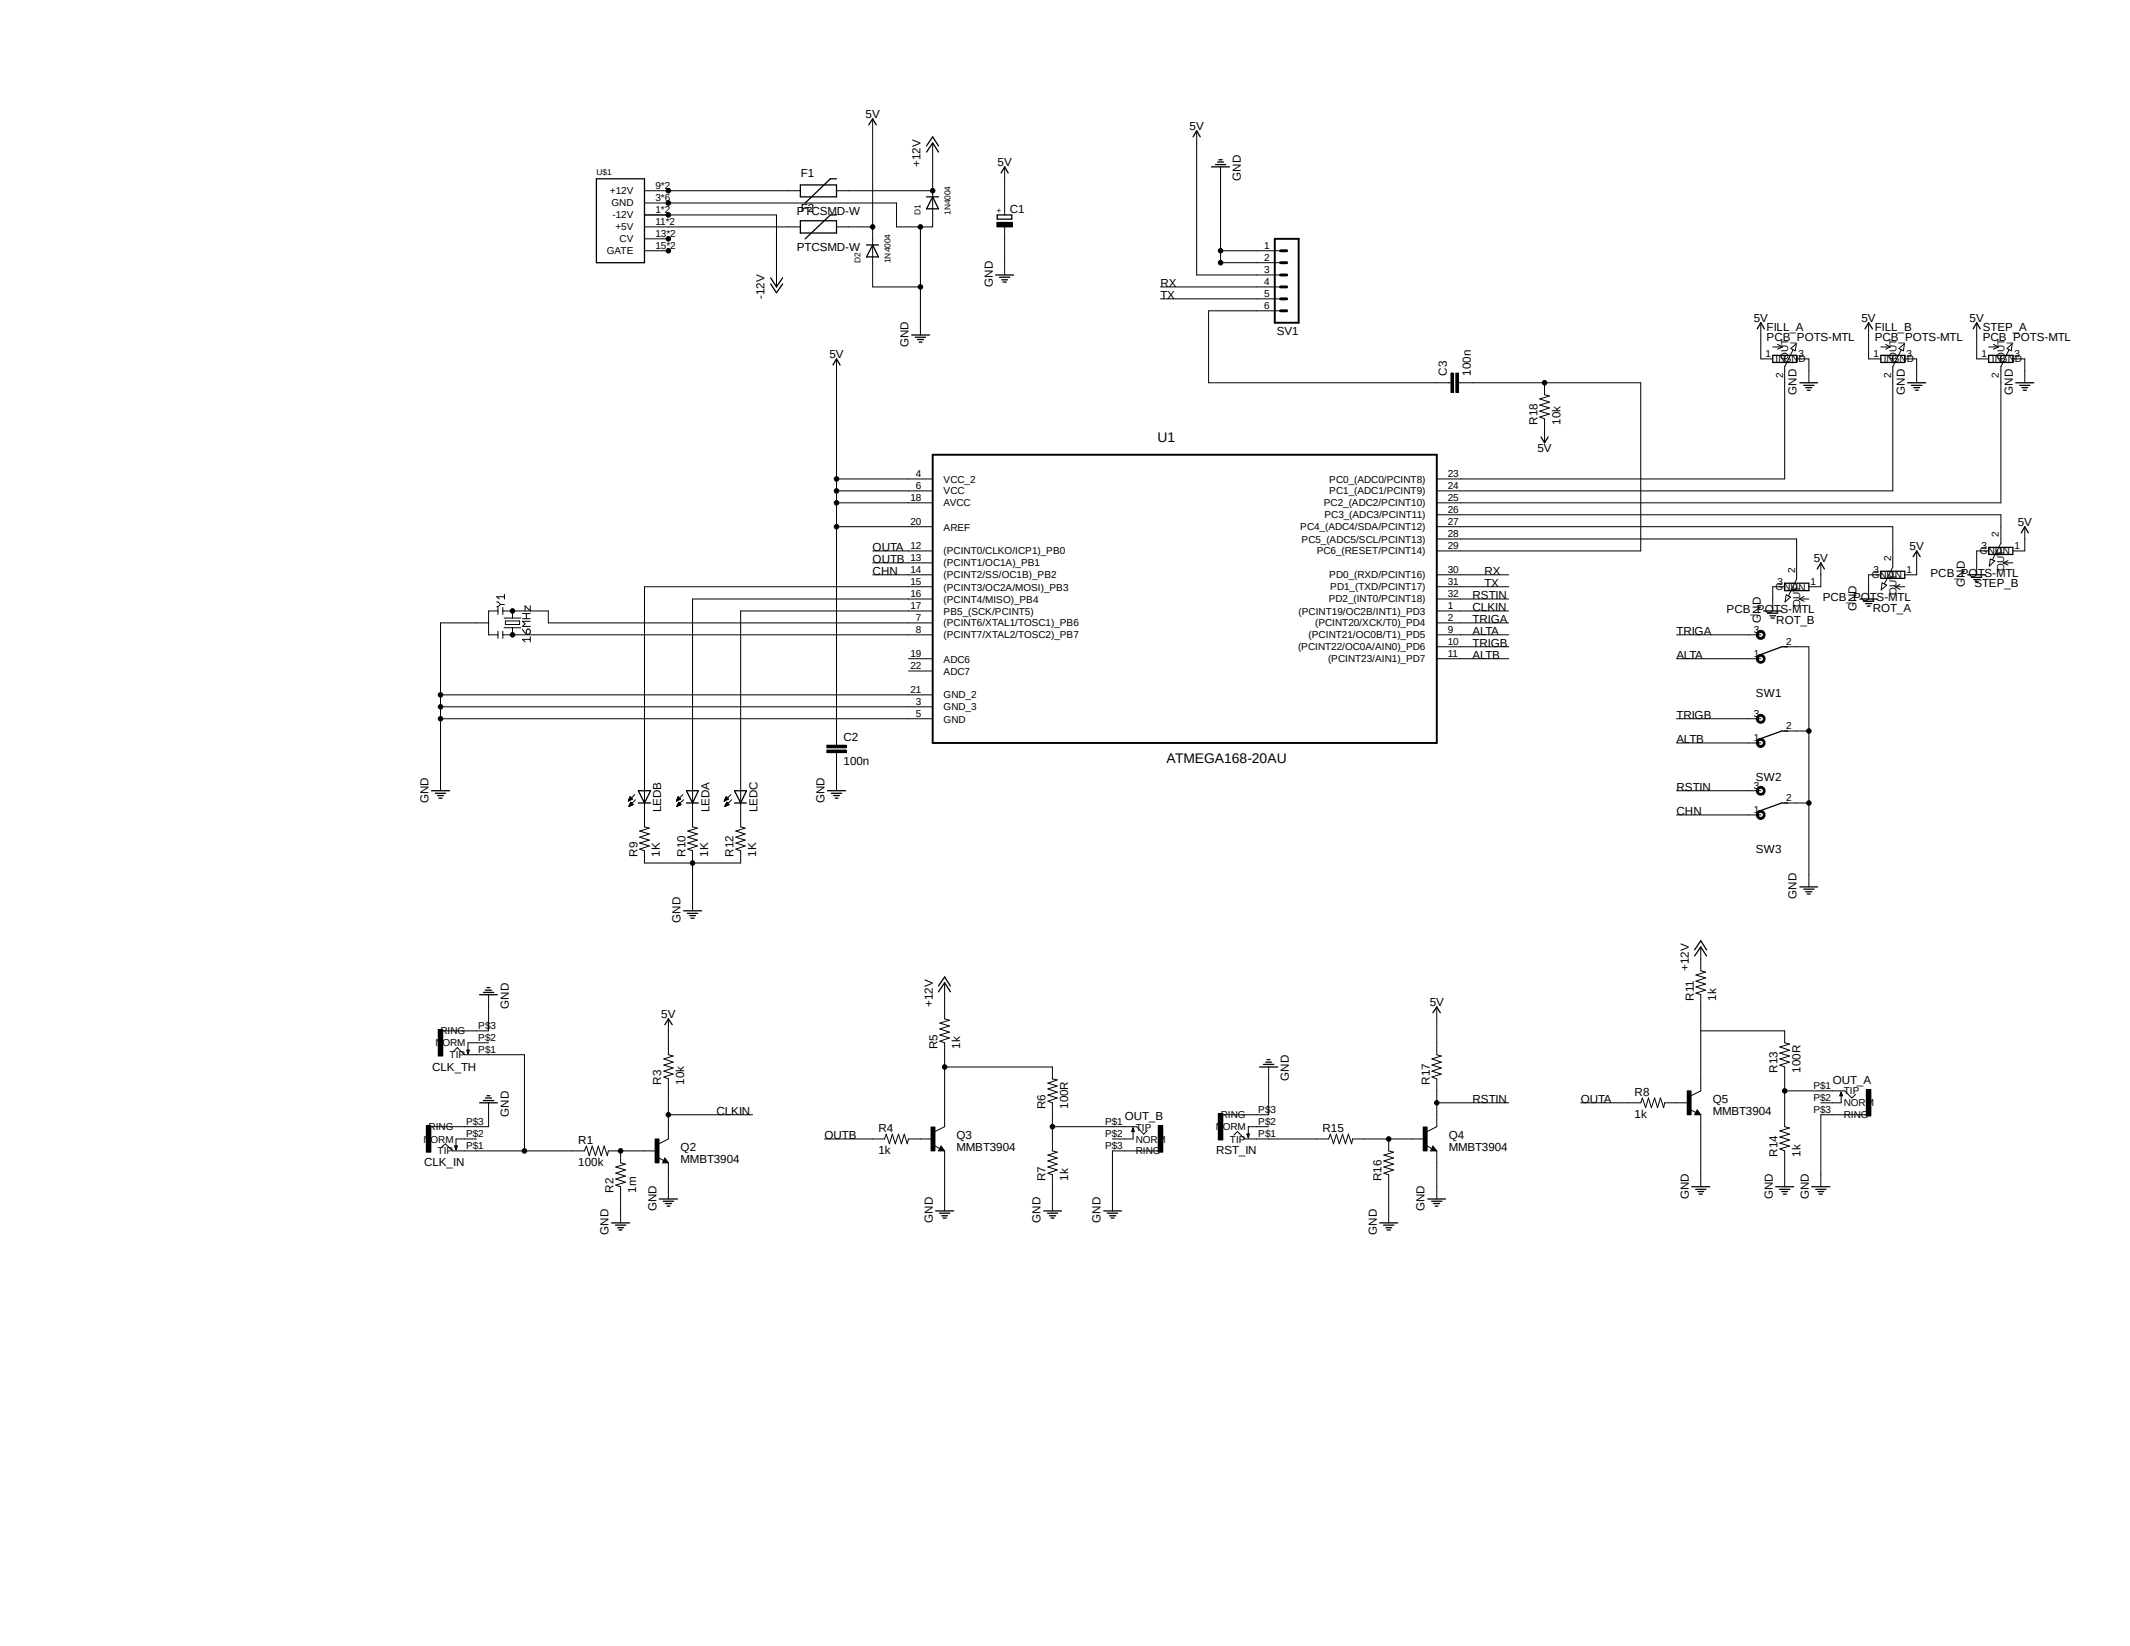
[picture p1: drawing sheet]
<svg xmlns="http://www.w3.org/2000/svg" width="279mm" height="216mm" viewBox="0 0 279 216" stroke-linecap="round" stroke-linejoin="round" font-family="sans-serif">
<path d="M6.8 13.8l265.8 188.2M272.6 13.8l-265.8 188.2" fill="none" stroke="#fff" stroke-width=".13"/>
<g fill="none" stroke="#000" stroke-width=".13">
<path d="M114.5 15.6v22h6.2M122.3 18.8v11h-4.7v-3.2h-33.1M157 17.1v19h11M84.5 25h20.5M84.5 28.2h17.4v9.4M84.5 29.8h20.5M84.5 31.3h3.2M84.5 32.9h3.2M109.7 25h12.6M109.7 29.8h4.8M120.7 29.8v14.1M130.8 29.2h2v.6h-2z"/>
<path d="M131.8 21.9v6.3M131.8 29.8v6.3M152.2 37.6h15.8M152.2 39.2h15.8M160.1 32.9h7.9M160.1 21.9v12.6h7.9M109.7 47.1v50.6M168 40.8h-9.5v9.4h31.8M190.3 48.9h.4v2.6h-.4zM191 48.9h.3v2.6h-.3zM191.3 50.2h23.9v22.1h-26.7M202.6 50.2v1.6l.6 .1-1.2 .4 1.2 .4-1.2 .4 1.2 .4-1.2 .4 1.2 .4-1.2 .4 .6 .2v3.2"/>
<path d="M231 42.3v4.8h1.5M232.5 45.5h1.3M233.2 45.2l.6 .3M233.8 45.5l-.6 .3M234.9 45.7l.7-.6-.1 .9zM235.2 45.9l-1.1 2.2v14.7h-45.6M235.7 47.1h1.6v3.1M245.1 42.3v4.8h1.6M246.7 45.5h1.2M247.4 45.2l.5 .3M247.9 45.5l-.5 .3M249.1 45.7l.7-.6-.1 .9z"/>
<path d="M249.4 45.9l-1.1 2.2v16.3h-59.8M249.9 47.1h1.5v3.1M259.3 42.3v4.8h1.6M260.9 45.5h1.2M261.5 45.2l.6 .3M262.1 45.5l-.6 .3M263.3 45.7l.6-.6-.1 .9zM263.5 45.9l-1 2.2v17.9h-74M264 47.1h1.6v3.1M65.2 79h.1l.4 .3M65.3 79.7v.9M65.7 79.3l-.4 .3h-.1"/>
<path d="M65.7 79.3h.5M66 79.7v.9M66.2 78.3h-1l.3 .3M66.2 77.9v.7M69.6 79.5v.6l-.7-.6v.6M109.7 62.8h12.6M109.7 64.4h12.6M109.7 66h12.6M109.7 69.1h12.6M114.5 72.3h7.8M114.5 73.8h7.8M114.5 75.4h7.8"/>
<path d="M122.3 77h-37.8v31.5l.7 .1-1.3 .4 1.3 .4-1.3 .4 1.3 .4-1.3 .4 1.3 .4-1.3 .4 .6 .2v1.6h12.7v-1.6l-.7-.2 1.2-.4-1.2-.4 1.2-.4-1.2-.4 1.2-.4-1.2-.4 1.2-.4-.5-.1v-28.4h25.1M122.3 78.6h-31.5v29.9l.7 .1-1.3 .4 1.3 .4-1.3 .4 1.3 .4-1.3 .4 1.3 .4-1.3 .4 .6 .2v7.9M188.5 69.1h59.8v5.3l-1.1 2.2M188.5 75.4h9.4M188.5 77h9.4M188.5 78.6h9.4M188.5 67.5h74v3.7l-1.1 2.2M188.5 70.7h47.2v5.2l-1.1 2.2M234.1 77h-1.6v3.1M234.3 78l.6 .3-.8 .7zM236 78.6h1.3M236 78.6l.6 .3"/>
<path d="M236.6 78.2l-.6 .4M238.8 73.8v3.2h-1.5M246.7 75.4h-1.6v3.2M246.9 76.5l.6 .3-.7 .6zM248.6 77h1.3M248.6 77l.6 .3M249.2 76.7l-.6 .3M251.4 72.3v3.1h-1.5M260.9 72.3h-1.6v3.1M261.1 73.3l.6 .3-.8 .7zM262.8 73.8h1.2M262.8 73.8l.6 .3"/>
<path d="M263.4 73.5l-.6 .3M265.6 69.1v3.2h-1.6M57.8 91.1h64.5M57.8 92.7h64.5M57.8 94.3h64.5M64.1 81.7h-6.3v22M65.3 80.1h-1.2v3.2h1.2M65.3 82.8v.9M66 80.1h5.9v1.6h50.4M66 83.3h56.3M66 82.8v.9M66.1 82.3h2.2"/>
<path d="M66.1 81.1h2.2M66.3 81.4h1.9v.5h-1.9zM67.2 80.1v1M67.2 82.3v1M68.5 82.5l.2 .3 .3 .4M68.5 81.2h1.1M68.5 80.5h1.1M69 82.7l.2-.2h.2l.2 .2v.3l-.2 .2h-.4zM69 80.5v.7M69.6 83.9h-1.1l.4 .3M69.6 83.5v.7M69.6 81.5h-1.1l.4 .3-.4 .4h1.1"/>
<path d="M108.5 98.4h2.5v.3h-2.5zM108.5 97.7h2.5v.4h-2.5zM109.7 98.7v5M119.2 86.4h3.1M119.2 88h3.1M188.5 80.1h9.4M188.5 81.7h9.4M188.5 83.3h9.4M188.5 86.4h9.4M188.5 84.8h9.4M219.9 83.3h11.1M219.9 86.4h11.1"/>
<path d="M219.9 94.3h11.1M219.9 97.5h11.1M230.5 86.1a.58 .58 0 0 1 .9-.1 .58 .58 0 0 1-.2 1 .58 .58 0 0 1-.8-.6h.2l.2-.3a.36 .36 0 0 1 .4 .1 .36 .36 0 0 1 .1 .3l-.3 .3-.2-.1-.2-.3h-.2zM230.5 82.9a.59 .59 0 0 1 .8-.1 .59 .59 0 0 1 0 .9 .59 .59 0 0 1-.8-.1l-.1-.3h.2l.2-.3 .2-.1 .3 .3a.39 .39 0 0 1-.5 .4l-.2-.3h-.2zM230.5 97.1a.6 .6 0 0 1 .8-.2 .6 .6 0 0 1 .2 .8 .6 .6 0 0 1-.8 .3l-.2-.3-.1-.2h.2l.1-.3a.35 .35 0 0 1 .5 .1 .35 .35 0 0 1-.2 .5l-.2-.1-.2-.2h-.2zM230.5 94l.2-.3a.6 .6 0 0 1 .8 .3 .6 .6 0 0 1-.2 .8 .6 .6 0 0 1-.8-.2l-.1-.3h.2l.2-.3a.36 .36 0 0 1 .4 0 .36 .36 0 0 1 .1 .4 .35 .35 0 0 1-.4 .2 .35 .35 0 0 1-.3-.3h-.2zM234.1 84.8h3.2v31.5M234.1 95.9h3.2M82.4 105.1h.1M82.4 105h.1M82.5 104.9h.2M82.5 104.9h.3"/>
<path d="M82.5 104.9h.4M82.5 104.8h.4M82.5 105.7h.1M82.5 104.7h.3M82.5 105.7h.3M82.5 105.6h.3M82.6 104.7h.2M82.6 104.6h.2M82.6 105.6h.4M82.6 105.5h.4M82.6 104.5l-.2 .6M82.6 104.5l.4 .3-.6 .3"/>
<path d="M82.6 104.6h.1M82.6 104.5h.1M82.6 105.5h.3M82.7 105.4h.2M82.7 105.3h.1M82.7 105.2l-.2 .6M82.7 105.2l.4 .3-.6 .3M82.7 105.2h.1M83.3 104.2l-.9 .9M83.4 104.9l-.9 .9M88.7 105.1h.1M88.7 105h.2"/>
<path d="M88.8 104.9h.2M88.8 104.9h.3M88.8 104.9h.4M88.8 104.8h.4M88.8 105.7h.1M88.9 104.8h.3M88.9 104.7h.3M88.9 105.7h.1M88.9 105.6h.3M88.9 105.6h.4M88.9 104.7h.2M88.9 104.6h.2"/>
<path d="M88.9 105.5h.4M88.9 104.6h.1M88.9 104.5h.1M88.9 105.5h.3M88.9 105.4h.3M88.9 104.5l-.2 .6M88.9 104.5l.4 .3-.6 .3M89 105.3h.2M89 105.3h.1M89 105.2h.1M89 105.2l-.2 .6M89 105.2l.3 .3"/>
<path d="M89.3 105.5l-.5 .3M89.6 104.2l-.9 .9M89.7 104.9l-.9 .9M95 105.1h.1M95 105h.2M95 104.9h.2M95.1 104.9h.3M95.1 104.9h.4M95.1 105.7h.1M95.1 104.8h.4M95.1 105.7h.2M95.2 104.7h.3"/>
<path d="M95.2 104.7h.2M95.2 105.6h.3M95.2 104.6h.2M95.2 104.6h.1M95.2 105.5h.4M95.2 104.5h.1M95.2 105.5h.3M95.2 105.4h.3M95.2 104.5l-.2 .6M95.2 104.5l.3 .3M95.3 105.3h.1M95.3 105.2h.1"/>
<path d="M95.3 105.2l-.2 .6M95.3 105.2l.3 .3M95.5 104.8l-.5 .3M95.6 105.5l-.5 .3M95.9 104.2l-.9 .9M96 104.9l-.9 .9M219.9 103.7h11.1M219.9 106.9h11.1M230.5 106.6a.6 .6 0 0 1 .8-.2 .6 .6 0 0 1 .2 .8 .6 .6 0 0 1-.8 .2l-.2-.2-.1-.3h.2l.1-.2a.35 .35 0 0 1 .5 0 .35 .35 0 0 1-.2 .5h-.2l-.2-.3h-.2zM230.5 103.4a.58 .58 0 0 1 .9 0 .58 .58 0 0 1-.2 .9 .58 .58 0 0 1-.8-.6h.2l.2-.3a.36 .36 0 0 1 .4 .1 .36 .36 0 0 1 .1 .3l-.3 .3h-.2l-.2-.4h-.2zM234.1 105.3h3.2M57.5 135h.6v3.5h-.6z"/>
<path d="M59.5 137.9l.5-.5 .9 .9h7.9v12.7M64.1 136.8h-2.7v1.4M64.1 130.5v4.7h-6M87.7 133.6v4.7l.6 .2-1.2 .4 1.2 .4-1.2 .4 1.2 .4-1.2 .4 1.2 .4-1.2 .4 .6 .2v7.9l-1.3 .6M123.9 128.9v4.7l.6 .2-1.2 .4 1.2 .4-1.2 .4 1.2 .4-1.2 .4 1.2 .3-1.2 .5 .6 .2v11l-1.3 .6M123.9 140h14.1v1.5l.7 .1-1.2 .5 1.2 .4-1.2 .3 1.2 .5-1.2 .3 1.2 .4-1.2 .4 .5 .3v6.3l.7 .1-1.2 .4 1.2 .4-1.2 .4 1.2 .4-1.2 .4 1.2 .4-1.2 .4 .5 .2v4.7M166.4 140v6.2h-6M188.5 132.1v6.2l.6 .2-1.3 .4 1.3 .4-1.3 .4 1.3 .4-1.3 .4 1.3 .4-1.3 .4 .7 .2v6.3l-1.3 .6M223.1 135.2h11v1.6l.6 .1-1.2 .4 1.2 .5-1.2 .3 1.2 .4-1.2 .4 1.2 .4-1.2 .4 .6 .3v7.8l.6 .2-1.2 .3 1.2 .5-1.2 .3 1.2 .4-1.2 .4 1.2 .4-1.2 .4 .6 .3v4.7M223.1 124.2v3.1l.6 .2-1.2 .4 1.2 .4-1.2 .4 1.2 .4-1.2 .4 1.2 .4-1.2 .4 .6 .2v12.6l-1.3 .6M55.9 147.7h.6v3.4h-.6zM57.9 150.5l.5-.5 1 1h17.3l.2-.7 .4 1.3 .4-1.3 .4 1.3 .4-1.3 .4 1.3 .3-1.3 .5 1.3 .1-.6h6.3"/>
<path d="M62.5 149.4h-2.7v1.4M64.1 144.7v3.1h-7.6M81.4 151v1.5l.6 .2-1.2 .4 1.2 .4-1.2 .4 1.2 .4-1.2 .3 1.2 .5-1.2 .3 .6 .3v4.7M85.9 149.4h.5v3.1h-.5zM86.3 151.8l.8 .4M87.2 151.9l.5 .6h-.8zM87.7 146.2h11M87.7 152.5v4.8M108.2 149.4h7.8l.2-.6 .5 1.2 .4-1.2 .3 1.2 .5-1.2 .3 1.2 .4-1.2 .4 1.2 .2-.6h3.1M122.1 147.8h.5v3.2h-.5zM122.5 150.2l.8 .5M123.4 150.3l.5 .7h-.8z"/>
<path d="M123.9 151v7.8M138 147.8h11.1l.9 1 .5-.5M148.6 148v1.4h-2.7M151.9 147.7h.6v3.4h-.6zM151.9 151h-6v7.8M159.8 146h.6v3.5h-.6zM161.8 148.9l.5-.5 1 1h11l.2-.6 .4 1.2 .4-1.2 .4 1.2 .4-1.2 .4 1.2 .4-1.2 .4 1.2 .1-.6h9.5M166.4 147.8h-2.7v1.4M182.2 149.4v1.6l.6 .1-1.3 .4 1.3 .4-1.3 .4 1.3 .4-1.3 .4 1.3 .4-1.3 .4 .7 .2v6.3M186.7 147.8h.5v3.2h-.5zM187.1 150.2l.7 .5M188 150.3l.5 .7h-.8z"/>
<path d="M188.5 144.7h9.4M188.5 151v6.3M207.3 144.7h7.9l.2-.7 .5 1.3 .3-1.3 .4 1.3 .4-1.3 .4 1.3 .4-1.3 .4 1.3 .2-.6h3.1M221.3 143.1h.5v3.1h-.5zM221.7 145.5l.8 .4M222.6 145.6l.5 .6h-.8zM223.1 146.2v9.5M234.1 143.1h7.9l.9 .9 .5-.4M241.5 143.3v1.4h-2.7M244.8 142.9h.6v3.5h-.6zM244.8 146.2h-6v9.5"/>
<circle cx="87.7" cy="28.2" r=".3"/>
<circle cx="87.7" cy="26.6" r=".3"/>
<circle cx="87.7" cy="32.9" r=".3"/>
<circle cx="87.7" cy="25" r=".3"/>
<circle cx="87.7" cy="31.3" r=".3"/>
<circle cx="114.5" cy="29.8" r=".3"/>
<circle cx="120.7" cy="29.8" r=".3"/>
<circle cx="120.7" cy="37.6" r=".3"/>
<circle cx="122.3" cy="25" r=".3"/>
<circle cx="160.1" cy="32.9" r=".3"/>
<circle cx="160.1" cy="34.5" r=".3"/>
<circle cx="202.6" cy="50.2" r=".3"/>
<circle cx="109.7" cy="69.1" r=".3"/>
<circle cx="109.7" cy="64.4" r=".3"/>
<circle cx="109.7" cy="62.8" r=".3"/>
<circle cx="109.7" cy="66" r=".3"/>
<circle cx="57.8" cy="94.3" r=".3"/>
<circle cx="57.8" cy="92.7" r=".3"/>
<circle cx="57.8" cy="91.1" r=".3"/>
<circle cx="67.2" cy="80.1" r=".3"/>
<circle cx="67.2" cy="83.3" r=".3"/>
<circle cx="237.3" cy="95.9" r=".3"/>
<circle cx="90.8" cy="113.2" r=".3"/>
<circle cx="237.3" cy="105.3" r=".3"/>
<circle cx="123.9" cy="140" r=".3"/>
<circle cx="68.8" cy="151" r=".3"/>
<circle cx="81.4" cy="151" r=".3"/>
<circle cx="87.7" cy="146.2" r=".3"/>
<circle cx="138" cy="147.8" r=".3"/>
<circle cx="182.2" cy="149.4" r=".3"/>
<circle cx="188.5" cy="144.7" r=".3"/>
<circle cx="234.1" cy="143.1" r=".3"/>
</g>
<path d="M167.2 31.3h3.1v11h-3.1zM122.3 59.6h66.2v37.9h-66.2z" fill="none" stroke="#000" stroke-width=".25"/>
<g fill="none" stroke="#000" stroke-width=".17">
<path d="M114 16.4l.5-.8 .4 .8M121.5 19.9l.8-1.1 .8 1.1M121.5 19.1l.8-1.2 .8 1.2M156.5 17.9l.5-.8 .4 .8M78.2 23.5h6.3v11h-6.3zM101.1 36.4l.8 1.2 .8-1.2M101.1 37.3l.8 1.1 .8-1.1M105 24.3h4.7v1.5h-4.7zM105 29h4.7v1.6h-4.7zM109.7 23.5h-.8l-3.3 3.1M109.7 28.2h-.8l-3.3 3.1M113.7 32.1h1.5"/>
<path d="M114.5 32.1l.7 1.6h-1.5zM121.5 25.8h1.6M122.3 25.8l.8 1.6h-1.6zM130.6 36.1h2.4M130.8 28.2h1.9v.5h-1.9zM131.1 36.4h1.4M131.3 22.7l.5-.8 .4 .8M131.4 36.7h.8M131.6 37h.4M158.9 21.9h2.4M159.4 21.6h1.4M159.7 21.3h.8"/>
<path d="M159.9 21h.4M109.3 47.9l.4-.8 .5 .8M119.6 43.9h2.3M120.1 44.2h1.3M120.4 44.5h.8M120.6 44.9h.3M202.1 57.3l.5 .8 .5-.8M230.5 43.1l.5-.8 .4 .8M232.5 46.6h3.2v.9h-3.2zM236.1 50.2h2.3M236.6 50.5h1.4M236.9 50.8h.8"/>
<path d="M237.1 51.2h.3M244.6 43.1l.5-.8 .5 .8M246.7 46.6h3.2v.9h-3.2zM250.2 50.2h2.4M250.7 50.5h1.4M251 50.8h.8M251.2 51.2h.4M258.8 43.1l.5-.8 .5 .8M260.9 46.6h3.1v.9h-3.1zM264.4 50.2h2.4M264.9 50.5h1.4M265.2 50.8h.8"/>
<path d="M265.4 51.2h.4M234.1 76.5h3.2v1h-3.2zM238.4 74.6l.4-.8 .5 .8M244 78.6h2.3M244.4 78.9h1.4M244.7 79.2h.8M244.9 79.5h.4M246.7 74.9h3.2v1h-3.2zM251 73l.4-.7 .5 .7M258.1 75.4h2.4M258.6 75.7h1.4M258.9 76h.8"/>
<path d="M259.1 76.3h.4M260.9 71.8h3.1v.9h-3.1zM265.1 69.9l.5-.8 .5 .8M231.4 80.1h2.3M231.9 80.4h1.3M232.2 80.8h.7M232.3 81.1h.4M234.5 84.8h-.8l-3.2 1.2M234.5 95.9h-.8l-3.2 1.1M56.6 103.7h2.4M57.1 104.1h1.4M57.4 104.4h.8"/>
<path d="M57.6 104.7h.4M83.7 103.7h1.6l-.8 1.6zM83.7 105.3h1.6M89.7 119.5h2.3M90 105.3h1.6M90 103.7h1.6l-.8 1.6zM90.2 119.8h1.3M96.4 105.3h1.5M96.4 103.7h1.5l-.7 1.6zM108.5 103.7h2.4M109.1 104.1h1.3M109.3 104.4h.8"/>
<path d="M109.6 104.7h.3M234.5 105.3h-.8l-3.2 1.2M236.1 116.3h2.3M236.6 116.6h1.4M236.9 117h.8M237.1 117.3h.3M61.3 137.8h.3l-.2 .4zM62.9 130.5h2.3M63.4 130.2h1.4M63.7 129.9h.8M63.9 129.5h.4M87.2 134.4l.5-.8 .5 .8"/>
<path d="M90.5 120.1h.7M90.6 120.4h.5M123.1 130.1l.8-1.2 .8 1.2M123.1 129.3l.8-1.2 .8 1.2M165.2 140h2.4M165.7 139.6h1.4M166 139.3h.8M166.2 139h.4M188 132.8l.5-.7 .4 .7M222.3 125.4l.8-1.2 .8 1.2M222.3 124.6l.8-1.2 .8 1.2M59.6 150.3h.4l-.2 .5z"/>
<path d="M62.9 144.7h2.3M63.4 144.4h1.4M63.7 144h.8M63.9 143.7h.4M86.5 157.3h2.4M87 157.6h1.3M87.2 152.2l.1 .2h-.2l.1-.3 .3 .3h-.4M87.3 157.9h.8M87.5 158.2h.4M122.7 158.8h2.4M123.2 159.1h1.4M123.4 150.6l.1 .2h-.2l.1-.3 .3 .4h-.4"/>
<path d="M123.5 159.5h.8M123.7 159.8h.4M136.9 158.8h2.3M137.4 159.1h1.3M137.7 159.5h.8M137.9 159.8h.4M144.8 158.8h2.3M145.2 159.1h1.4M145.5 159.5h.8M145.8 159.8h.3M148.6 148l.2 .4h-.3zM163.6 148.8h.3l-.2 .4z"/>
<path d="M187.3 157.3h2.3M187.8 157.6h1.3M188 150.6v.2h-.2l.2-.3 .3 .4h-.5M188 157.9h.8M188.3 158.2h.3M221.9 155.7h2.4M222.4 156h1.4M222.6 145.9l.1 .2h-.2l.1-.3 .3 .3h-.4M222.7 156.3h.8M222.9 156.6h.4M232.9 155.7h2.4M233.4 156h1.4"/>
<path d="M233.7 156.3h.8M233.9 156.6h.4M237.7 155.7h2.3M238.2 156h1.3M238.5 156.3h.7M238.6 156.6h.5M241.5 143.3l.2 .4h-.4zM80.2 160.4h2.4M80.7 160.7h1.4M81 161h.8M81.2 161.3h.4M181 160.4h2.3"/>
<path d="M181.5 160.7h1.3M181.8 161h.7M181.9 161.3h.5"/>
</g>
<path d="M168 36.1h.8M168 34.5h.8M168 32.9h.8M168 39.2h.8M168 37.6h.8M168 40.8h.8" fill="none" stroke="#000" stroke-width=".38"/>
<g fill="#000">
<path d="M130.8 29.2h2v.6h-2z" fill-rule="evenodd"/>
<path d="M230.5 86.1a.58 .58 0 0 1 .9-.1 .58 .58 0 0 1-.2 1 .58 .58 0 0 1-.8-.6h.2l.2-.3a.36 .36 0 0 1 .4 .1 .36 .36 0 0 1 .1 .3l-.3 .3-.2-.1-.2-.3h-.2z" fill-rule="evenodd"/>
<path d="M230.5 82.9a.59 .59 0 0 1 .8-.1 .59 .59 0 0 1 0 .9 .59 .59 0 0 1-.8-.1l-.1-.3h.2l.2-.3 .2-.1 .3 .3a.39 .39 0 0 1-.5 .4l-.2-.3h-.2z" fill-rule="evenodd"/>
<path d="M230.5 97.1a.6 .6 0 0 1 .8-.2 .6 .6 0 0 1 .2 .8 .6 .6 0 0 1-.8 .3l-.2-.3-.1-.2h.2l.1-.3a.35 .35 0 0 1 .5 .1 .35 .35 0 0 1-.2 .5l-.2-.1-.2-.2h-.2z" fill-rule="evenodd"/>
<path d="M230.5 94l.2-.3a.6 .6 0 0 1 .8 .3 .6 .6 0 0 1-.2 .8 .6 .6 0 0 1-.8-.2l-.1-.3h.2l.2-.3a.36 .36 0 0 1 .4 0 .36 .36 0 0 1 .1 .4 .35 .35 0 0 1-.4 .2 .35 .35 0 0 1-.3-.3h-.2z" fill-rule="evenodd"/>
<path d="M230.5 106.6a.6 .6 0 0 1 .8-.2 .6 .6 0 0 1 .2 .8 .6 .6 0 0 1-.8 .2l-.2-.2-.1-.3h.2l.1-.2a.35 .35 0 0 1 .5 0 .35 .35 0 0 1-.2 .5h-.2l-.2-.3h-.2z" fill-rule="evenodd"/>
<path d="M230.5 103.4a.58 .58 0 0 1 .9 0 .58 .58 0 0 1-.2 .9 .58 .58 0 0 1-.8-.6h.2l.2-.3a.36 .36 0 0 1 .4 .1 .36 .36 0 0 1 .1 .3l-.3 .3h-.2l-.2-.4h-.2z" fill-rule="evenodd"/>
<path d="M57.5 135h.6v3.5h-.6z" fill-rule="evenodd"/>
<path d="M55.9 147.7h.6v3.4h-.6z" fill-rule="evenodd"/>
<path d="M85.9 149.4h.5v3.1h-.5z" fill-rule="evenodd"/>
<path d="M122.1 147.8h.5v3.2h-.5z" fill-rule="evenodd"/>
<path d="M151.9 147.7h.6v3.4h-.6z" fill-rule="evenodd"/>
<path d="M159.8 146h.6v3.5h-.6z" fill-rule="evenodd"/>
<path d="M186.7 147.8h.5v3.2h-.5z" fill-rule="evenodd"/>
<path d="M221.3 143.1h.5v3.1h-.5z" fill-rule="evenodd"/>
<path d="M244.8 142.9h.6v3.5h-.6z" fill-rule="evenodd"/>
<circle cx="87.7" cy="28.2" r=".3"/>
<circle cx="87.7" cy="26.6" r=".3"/>
<circle cx="87.7" cy="32.9" r=".3"/>
<circle cx="87.7" cy="25" r=".3"/>
<circle cx="87.7" cy="31.3" r=".3"/>
<circle cx="114.5" cy="29.8" r=".3"/>
<circle cx="120.7" cy="29.8" r=".3"/>
<circle cx="120.7" cy="37.6" r=".3"/>
<circle cx="122.3" cy="25" r=".3"/>
<circle cx="160.1" cy="32.9" r=".3"/>
<circle cx="160.1" cy="34.5" r=".3"/>
<circle cx="202.6" cy="50.2" r=".3"/>
<circle cx="109.7" cy="69.1" r=".3"/>
<circle cx="109.7" cy="64.4" r=".3"/>
<circle cx="109.7" cy="62.8" r=".3"/>
<circle cx="109.7" cy="66" r=".3"/>
<circle cx="57.8" cy="94.3" r=".3"/>
<circle cx="57.8" cy="92.7" r=".3"/>
<circle cx="57.8" cy="91.1" r=".3"/>
<circle cx="67.2" cy="80.1" r=".3"/>
<circle cx="67.2" cy="83.3" r=".3"/>
<circle cx="237.3" cy="95.9" r=".3"/>
<circle cx="90.8" cy="113.2" r=".3"/>
<circle cx="237.3" cy="105.3" r=".3"/>
<circle cx="123.9" cy="140" r=".3"/>
<circle cx="68.8" cy="151" r=".3"/>
<circle cx="81.4" cy="151" r=".3"/>
<circle cx="87.7" cy="146.2" r=".3"/>
<circle cx="138" cy="147.8" r=".3"/>
<circle cx="182.2" cy="149.4" r=".3"/>
<circle cx="188.5" cy="144.7" r=".3"/>
<circle cx="234.1" cy="143.1" r=".3"/>
</g>
<path d="M190.5 48.9v2.6M191.1 48.9v2.6M108.5 98.6h2.5M108.5 97.9h2.5" fill="none" stroke="#000" stroke-width=".34"/>
<g font-size="1.8">
<text x="151.8" y="57.9">U1</text>
<text x="153" y="100.1">ATMEGA168-20AU</text>
</g>
<g font-size="1.5">
<text x="113.5" y="15.5">5V</text>
<text x="156" y="17">5V</text>
<text x="105" y="23.2">F1</text>
<text x="120.7" y="21.9" transform="rotate(-90 120.7 21.9)">+12V</text>
<text x="130.9" y="21.7">5V</text>
<text x="162.8" y="23.7" transform="rotate(-90 162.8 23.7)">GND</text>
<text x="104.5" y="28.2">PTCSMD-W</text>
<text x="105" y="27.9">F2</text>
<text x="132.5" y="27.9">C1</text>
<text x="104.5" y="32.9">PTCSMD-W</text>
<text x="100.3" y="39.2" transform="rotate(-90 100.3 39.2)">-12V</text>
<text x="130.2" y="37.6" transform="rotate(-90 130.2 37.6)">GND</text>
<text x="152.2" y="37.6">RX</text>
<text x="152.2" y="39.2">TX</text>
<text x="108.8" y="46.9">5V</text>
<text x="119.2" y="45.5" transform="rotate(-90 119.2 45.5)">GND</text>
<text x="167.5" y="43.9">SV1</text>
<text x="230" y="42.2">5V</text>
<text x="231.7" y="44.7">PCB_POTS-MTL</text>
<text x="231.7" y="43.4">FILL_A</text>
<text x="244.2" y="42.2">5V</text>
<text x="245.9" y="43.4">FILL_B</text>
<text x="245.9" y="44.7">PCB_POTS-MTL</text>
<text x="258.4" y="42.2">5V</text>
<text x="260.1" y="43.4">STEP_A</text>
<text x="260.1" y="44.7">PCB_POTS-MTL</text>
<text x="189.8" y="49.3" transform="rotate(-90 189.8 49.3)">C3</text>
<text x="193" y="49.3" transform="rotate(-90 193 49.3)">100n</text>
<text x="235.7" y="51.8" transform="rotate(-90 235.7 51.8)">GND</text>
<text x="249.9" y="51.8" transform="rotate(-90 249.9 51.8)">GND</text>
<text x="264" y="51.8" transform="rotate(-90 264 51.8)">GND</text>
<text x="201.7" y="55.7" transform="rotate(-90 201.7 55.7)">R18</text>
<text x="201.7" y="59.4">5V</text>
<text x="204.7" y="55.7" transform="rotate(-90 204.7 55.7)">10k</text>
<text x="264.7" y="69">5V</text>
<text x="114.5" y="72.3">OUTA</text>
<text x="114.5" y="73.8">OUTB</text>
<text x="114.5" y="75.4">CHN</text>
<text x="194.7" y="75.4">RX</text>
<text x="194.7" y="77">TX</text>
<text x="237.9" y="73.7">5V</text>
<text x="250.5" y="72.1">5V</text>
<text x="253.2" y="75.7">PCB_POTS-MTL</text>
<text x="257.7" y="77" transform="rotate(-90 257.7 77)">GND</text>
<text x="259" y="77">STEP_B</text>
<text x="193.2" y="78.6">RSTIN</text>
<text x="193.2" y="80.1">CLKIN</text>
<text x="193.2" y="81.7">TRIGA</text>
<text x="193.2" y="83.3">ALTA</text>
<text x="219.9" y="83.3">TRIGA</text>
<text x="226.5" y="80.4">PCB_POTS-MTL</text>
<text x="231" y="81.7" transform="rotate(-90 231 81.7)">GND</text>
<text x="233" y="81.8">ROT_B</text>
<text x="239.1" y="78.9">PCB_POTS-MTL</text>
<text x="243.5" y="80.1" transform="rotate(-90 243.5 80.1)">GND</text>
<text x="245.7" y="80.2">ROT_A</text>
<text x="193.2" y="84.8">TRIGB</text>
<text x="193.2" y="86.4">ALTB</text>
<text x="219.9" y="86.4">ALTA</text>
<text x="219.9" y="94.3">TRIGB</text>
<text x="230.3" y="91.4">SW1</text>
<text x="110.7" y="100.4">100n</text>
<text x="110.7" y="97.2">C2</text>
<text x="219.9" y="97.5">ALTB</text>
<text x="56.2" y="105.3" transform="rotate(-90 56.2 105.3)">GND</text>
<text x="86.7" y="106.6" transform="rotate(-90 86.7 106.6)">LEDB</text>
<text x="93" y="106.6" transform="rotate(-90 93 106.6)">LEDA</text>
<text x="99.4" y="106.6" transform="rotate(-90 99.4 106.6)">LEDC</text>
<text x="108.2" y="105.3" transform="rotate(-90 108.2 105.3)">GND</text>
<text x="219.9" y="103.7">RSTIN</text>
<text x="219.9" y="106.9">CHN</text>
<text x="230.3" y="102.5">SW2</text>
<text x="83.6" y="112.4" transform="rotate(-90 83.6 112.4)">R9</text>
<text x="86.6" y="112.4" transform="rotate(-90 86.6 112.4)">1K</text>
<text x="89.9" y="112.4" transform="rotate(-90 89.9 112.4)">R10</text>
<text x="92.9" y="112.4" transform="rotate(-90 92.9 112.4)">1K</text>
<text x="96.2" y="112.4" transform="rotate(-90 96.2 112.4)">R12</text>
<text x="99.2" y="112.4" transform="rotate(-90 99.2 112.4)">1K</text>
<text x="230.3" y="111.9">SW3</text>
<text x="235.7" y="117.9" transform="rotate(-90 235.7 117.9)">GND</text>
<text x="89.3" y="121" transform="rotate(-90 89.3 121)">GND</text>
<text x="187.5" y="131.9">5V</text>
<text x="221.5" y="127.3" transform="rotate(-90 221.5 127.3)">+12V</text>
<text x="222.2" y="131.3" transform="rotate(-90 222.2 131.3)">R11</text>
<text x="225.1" y="131.3" transform="rotate(-90 225.1 131.3)">1k</text>
<text x="66.8" y="132.3" transform="rotate(-90 66.8 132.3)">GND</text>
<text x="86.7" y="133.5">5V</text>
<text x="122.3" y="132.1" transform="rotate(-90 122.3 132.1)">+12V</text>
<text x="123" y="137.6" transform="rotate(-90 123 137.6)">R5</text>
<text x="125.9" y="137.6" transform="rotate(-90 125.9 137.6)">1k</text>
<text x="56.7" y="140.4">CLK_TH</text>
<text x="86.7" y="142.3" transform="rotate(-90 86.7 142.3)">R3</text>
<text x="89.7" y="142.3" transform="rotate(-90 89.7 142.3)">10k</text>
<text x="169.1" y="141.7" transform="rotate(-90 169.1 141.7)">GND</text>
<text x="187.5" y="142.3" transform="rotate(-90 187.5 142.3)">R17</text>
<text x="214.4" y="143.7">R8</text>
<text x="233.2" y="140.7" transform="rotate(-90 233.2 140.7)">R13</text>
<text x="236.2" y="140.7" transform="rotate(-90 236.2 140.7)">100R</text>
<text x="240.4" y="142.2">OUT_A</text>
<text x="66.8" y="146.5" transform="rotate(-90 66.8 146.5)">GND</text>
<text x="94" y="146.2">CLKIN</text>
<text x="108.2" y="149.4">OUTB</text>
<text x="115.2" y="148.5">R4</text>
<text x="125.5" y="149.4">Q3</text>
<text x="137.2" y="145.5" transform="rotate(-90 137.2 145.5)">R6</text>
<text x="140.1" y="145.5" transform="rotate(-90 140.1 145.5)">100R</text>
<text x="147.5" y="146.9">OUT_B</text>
<text x="173.5" y="148.5">R15</text>
<text x="190" y="149.4">Q4</text>
<text x="193.2" y="144.7">RSTIN</text>
<text x="207.3" y="144.7">OUTA</text>
<text x="214.4" y="146.7">1k</text>
<text x="224.7" y="146.2">MMBT3904</text>
<text x="224.7" y="144.7">Q5</text>
<text x="55.6" y="153">CLK_IN</text>
<text x="75.9" y="150">R1</text>
<text x="75.9" y="153">100k</text>
<text x="89.3" y="152.5">MMBT3904</text>
<text x="89.3" y="151">Q2</text>
<text x="115.2" y="151.4">1k</text>
<text x="125.5" y="151">MMBT3904</text>
<text x="137.2" y="154.9" transform="rotate(-90 137.2 154.9)">R7</text>
<text x="140.1" y="154.9" transform="rotate(-90 140.1 154.9)">1k</text>
<text x="159.5" y="151.4">RST_IN</text>
<text x="181.2" y="154.9" transform="rotate(-90 181.2 154.9)">R16</text>
<text x="190" y="151">MMBT3904</text>
<text x="233.2" y="151.7" transform="rotate(-90 233.2 151.7)">R14</text>
<text x="236.2" y="151.7" transform="rotate(-90 236.2 151.7)">1k</text>
<text x="79.8" y="162" transform="rotate(-90 79.8 162)">GND</text>
<text x="80.5" y="156.5" transform="rotate(-90 80.5 156.5)">R2</text>
<text x="83.4" y="156.5" transform="rotate(-90 83.4 156.5)">1m</text>
<text x="86.1" y="158.8" transform="rotate(-90 86.1 158.8)">GND</text>
<text x="122.3" y="160.4" transform="rotate(-90 122.3 160.4)">GND</text>
<text x="136.5" y="160.4" transform="rotate(-90 136.5 160.4)">GND</text>
<text x="144.4" y="160.4" transform="rotate(-90 144.4 160.4)">GND</text>
<text x="180.6" y="162" transform="rotate(-90 180.6 162)">GND</text>
<text x="186.9" y="158.8" transform="rotate(-90 186.9 158.8)">GND</text>
<text x="221.5" y="157.3" transform="rotate(-90 221.5 157.3)">GND</text>
<text x="232.5" y="157.3" transform="rotate(-90 232.5 157.3)">GND</text>
<text x="237.3" y="157.3" transform="rotate(-90 237.3 157.3)">GND</text>
</g>
<g font-size="1.3">
<text x="80" y="25.5">+12V</text>
<text x="80.2" y="27.1">GND</text>
<text x="80.3" y="28.7">-12V</text>
<text x="86" y="24.8">9*2</text>
<text x="86" y="26.4">3*6</text>
<text x="86" y="28">1*2</text>
<text x="86" y="29.5">11*2</text>
<text x="79.6" y="33.4">GATE</text>
<text x="80.7" y="30.2">+5V</text>
<text x="81.3" y="31.8">CV</text>
<text x="86" y="31.1">13*2</text>
<text x="86" y="32.7">15*2</text>
<text x="165.8" y="32.7">1</text>
<text x="165.8" y="34.2">2</text>
<text x="165.8" y="35.8">3</text>
<text x="165.8" y="37.4">4</text>
<text x="165.8" y="39">5</text>
<text x="165.8" y="40.6">6</text>
<text x="231.6" y="46.9">1</text>
<text x="232.9" y="47.5">INGND</text>
<text x="234.6" y="47.2" transform="rotate(-90 234.6 47.2)">OUT</text>
<text x="235.9" y="46.9">3</text>
<text x="245.7" y="46.9">1</text>
<text x="247.1" y="47.5">INGND</text>
<text x="248.8" y="47.2" transform="rotate(-90 248.8 47.2)">OUT</text>
<text x="250.1" y="46.9">3</text>
<text x="259.9" y="46.9">1</text>
<text x="261.3" y="47.5">INGND</text>
<text x="262.9" y="47.2" transform="rotate(-90 262.9 47.2)">OUT</text>
<text x="264.2" y="46.9">3</text>
<text x="233.9" y="49.6" transform="rotate(-90 233.9 49.6)">2</text>
<text x="248.1" y="49.6" transform="rotate(-90 248.1 49.6)">2</text>
<text x="262.2" y="49.6" transform="rotate(-90 262.2 49.6)">2</text>
<text x="119.4" y="65.7">18</text>
<text x="120.1" y="62.6">4</text>
<text x="120.1" y="64.2">6</text>
<text x="123.8" y="63.3">VCC_2</text>
<text x="123.8" y="64.9">VCC</text>
<text x="174.4" y="63.3">PC0_(ADC0/PCINT8)</text>
<text x="174.4" y="64.9">PC1_(ADC1/PCINT9)</text>
<text x="189.9" y="62.6">23</text>
<text x="189.9" y="64.2">24</text>
<text x="189.9" y="65.7">25</text>
<text x="119.4" y="68.9">20</text>
<text x="123.8" y="66.4">AVCC</text>
<text x="123.8" y="69.6">AREF</text>
<text x="170.6" y="69.6">PC4_(ADC4/SDA/PCINT12)</text>
<text x="170.7" y="71.2">PC5_(ADC5/SCL/PCINT13)</text>
<text x="173.7" y="66.4">PC2_(ADC2/PCINT10)</text>
<text x="173.7" y="68">PC3_(ADC3/PCINT11)</text>
<text x="189.9" y="67.3">26</text>
<text x="189.9" y="68.9">27</text>
<text x="189.9" y="70.4">28</text>
<text x="262.2" y="70.4" transform="rotate(-90 262.2 70.4)">2</text>
<text x="119.4" y="72.1">12</text>
<text x="119.4" y="73.6">13</text>
<text x="119.4" y="75.2">14</text>
<text x="119.4" y="76.8">15</text>
<text x="123.8" y="72.7">(PCINT0/CLKO/ICP1)_PB0</text>
<text x="123.8" y="74.3">(PCINT1/OC1A)_PB1</text>
<text x="123.8" y="75.9">(PCINT2/SS/OC1B)_PB2</text>
<text x="123.8" y="77.5">(PCINT3/OC2A/MOSI)_PB3</text>
<text x="172.7" y="72.7">PC6_(RESET/PCINT14)</text>
<text x="174.4" y="75.9">PD0_(RXD/PCINT16)</text>
<text x="174.5" y="77.4">PD1_(TXD/PCINT17)</text>
<text x="189.9" y="72.1">29</text>
<text x="189.9" y="75.2">30</text>
<text x="189.9" y="76.8">31</text>
<text x="232.9" y="77.4">GNDIN</text>
<text x="233.2" y="76.8">3</text>
<text x="235.5" y="75.2" transform="rotate(-90 235.5 75.2)">2</text>
<text x="237.5" y="76.8">1</text>
<text x="245.5" y="75.9">GNDIN</text>
<text x="245.7" y="75.2">3</text>
<text x="248.1" y="73.6" transform="rotate(-90 248.1 73.6)">2</text>
<text x="250.1" y="75.2">1</text>
<text x="259.7" y="72.7">GNDIN</text>
<text x="259.9" y="72.1">3</text>
<text x="262.9" y="74.9" transform="rotate(-90 262.9 74.9)">OUT</text>
<text x="264.2" y="72.1">1</text>
<text x="119.4" y="78.3">16</text>
<text x="119.4" y="79.9">17</text>
<text x="120.1" y="81.5">7</text>
<text x="120.1" y="83.1">8</text>
<text x="123.8" y="79">(PCINT4/MISO)_PB4</text>
<text x="123.8" y="80.6">PB5_(SCK/PCINT5)</text>
<text x="123.8" y="82.2">(PCINT6/XTAL1/TOSC1)_PB6</text>
<text x="123.8" y="83.7">(PCINT7/XTAL2/TOSC2)_PB7</text>
<text x="170.3" y="80.6">(PCINT19/OC2B/INT1)_PD3</text>
<text x="171.7" y="83.7">(PCINT21/OC0B/T1)_PD5</text>
<text x="172.5" y="82.2">(PCINT20/XCK/T0)_PD4</text>
<text x="174.3" y="79">PD2_(INT0/PCINT18)</text>
<text x="189.9" y="78.3">32</text>
<text x="189.9" y="79.9">1</text>
<text x="189.9" y="81.5">2</text>
<text x="189.9" y="83.1">9</text>
<text x="230" y="83.1">3</text>
<text x="236.1" y="79.6" transform="rotate(-90 236.1 79.6)">OUT</text>
<text x="248.8" y="78" transform="rotate(-90 248.8 78)">OUT</text>
<text x="119.4" y="86.2">19</text>
<text x="119.4" y="87.8">22</text>
<text x="123.8" y="86.9">ADC6</text>
<text x="123.8" y="88.5">ADC7</text>
<text x="170.3" y="85.3">(PCINT22/OC0A/AIN0)_PD6</text>
<text x="174.2" y="86.9">(PCINT23/AIN1)_PD7</text>
<text x="189.9" y="84.6">10</text>
<text x="189.9" y="86.2">11</text>
<text x="230" y="86.2">1</text>
<text x="234.3" y="84.6">2</text>
<text x="119.4" y="90.9">21</text>
<text x="120.1" y="92.5">3</text>
<text x="120.1" y="94.1">5</text>
<text x="123.8" y="91.6">GND_2</text>
<text x="123.8" y="93.2">GND_3</text>
<text x="123.8" y="94.8">GND</text>
<text x="230" y="94.1">3</text>
<text x="234.3" y="95.6">2</text>
<text x="230" y="97.2">1</text>
<text x="230" y="103.5">3</text>
<text x="230" y="106.7">1</text>
<text x="234.3" y="105.1">2</text>
<text x="57.1" y="137.2">NORM</text>
<text x="57.8" y="135.7">RING</text>
<text x="62.7" y="136.6">P$2</text>
<text x="62.7" y="135">P$3</text>
<text x="59" y="138.8">TIP</text>
<text x="62.7" y="138.1">P$1</text>
<text x="237.9" y="142.9">P$1</text>
<text x="241.9" y="143.6">TIP</text>
<text x="55.5" y="149.9">NORM</text>
<text x="56.2" y="148.3">RING</text>
<text x="61.1" y="147.6">P$3</text>
<text x="61.1" y="149.1">P$2</text>
<text x="144.9" y="147.6">P$1</text>
<text x="144.9" y="149.1">P$2</text>
<text x="149" y="148.3">TIP</text>
<text x="149" y="149.9">NORM</text>
<text x="159.5" y="148.3">NORM</text>
<text x="160.1" y="146.7">RING</text>
<text x="161.3" y="149.9">TIP</text>
<text x="165.1" y="146">P$3</text>
<text x="165.1" y="149.1">P$1</text>
<text x="165.1" y="147.6">P$2</text>
<text x="237.9" y="146">P$3</text>
<text x="237.9" y="144.4">P$2</text>
<text x="241.9" y="146.7">RING</text>
<text x="241.9" y="145.1">NORM</text>
<text x="57.4" y="151.4">TIP</text>
<text x="61.1" y="150.7">P$1</text>
<text x="144.9" y="150.7">P$3</text>
<text x="149" y="151.4">RING</text>
</g>
<g font-size="1.1">
<text x="78.2" y="23">U$1</text>
<text x="120.7" y="28.2" transform="rotate(-90 120.7 28.2)">D1</text>
<text x="124.7" y="28.2" transform="rotate(-90 124.7 28.2)">1N4004</text>
<text x="131.4" y="27.9" transform="rotate(-90 131.4 27.9)">+</text>
<text x="112.9" y="34.5" transform="rotate(-90 112.9 34.5)">D2</text>
<text x="116.8" y="34.5" transform="rotate(-90 116.8 34.5)">1N4004</text>
</g>
</svg>
